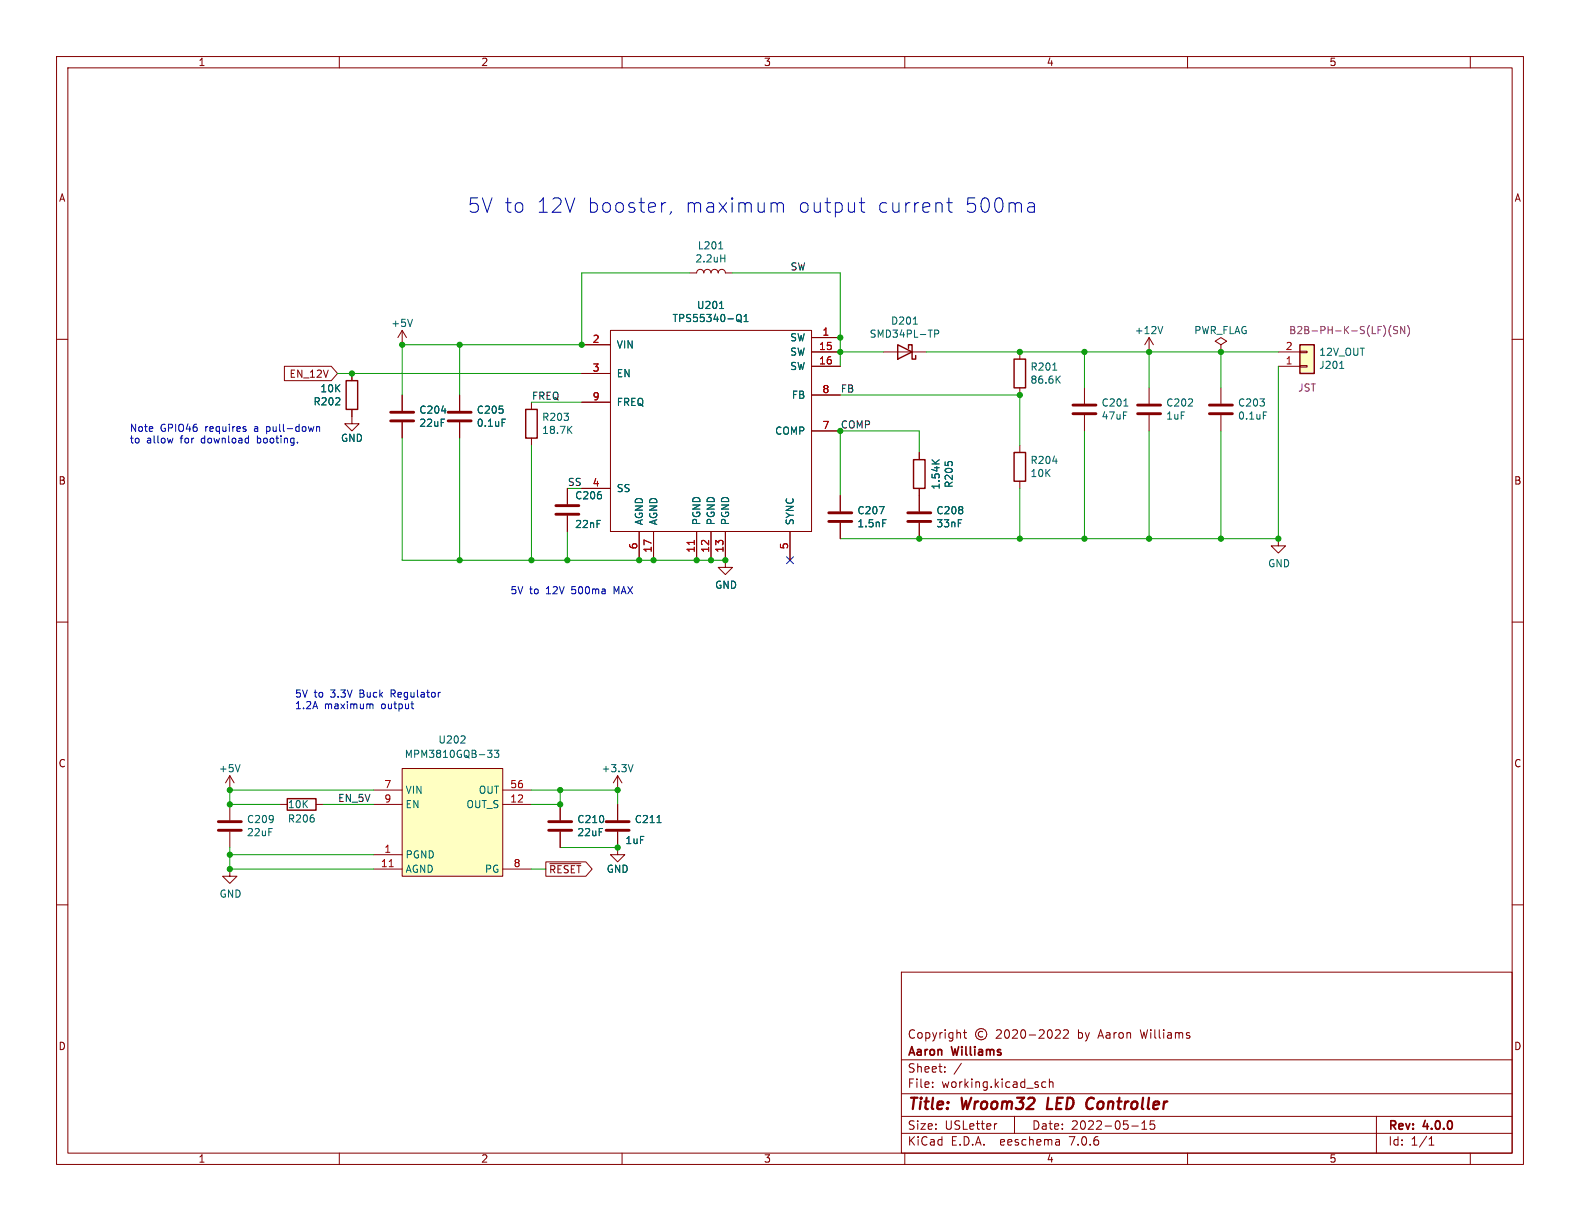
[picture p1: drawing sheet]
<svg xmlns="http://www.w3.org/2000/svg" width="279mm" height="216mm" viewBox="0 0 279 216" stroke-linecap="round" stroke-linejoin="round" font-family="sans-serif">
<g fill="none" stroke="#840000" stroke-width=".18">
<path d="M10 10h259.4v195.9h-259.4zM12 12h255.4v191.9h-255.4zM60 10v2M110 10v2M160 10v2M210 10v2M260 10v2M10 60h2M71.1 58.4v2.6M71.1 58.4l-.7 1.3M71.1 58.4l.8 1.3M107.9 58.4h35.6v35.6h-35.6z"/>
<path d="M121.9 48.3h1.3a.64 .64 0 0 1 .6-.7 .64 .64 0 0 1 .7 .7 .64 .64 0 0 1 .6-.7 .64 .64 0 0 1 .6 .7 .64 .64 0 0 1 .7-.7 .64 .64 0 0 1 .6 .7 .64 .64 0 0 1 .6-.7 .64 .64 0 0 1 .7 .7h1.2M143.5 59.7h5.1M203.2 59.7l-.8 1.3M203.2 59.7v2.5M203.2 59.7l.8 1.3M267.4 60h2M50.3 64.8h8.3l1.1 1.2-1.1 1.3h-8.3zM62.2 72.4v2.5h1.3l-1.3 1.3-1.2-1.3h1.2M62.2 66v1.3M71.1 69.9v2.7M71.1 74.7v2.8M81.3 69.9v2.7"/>
<path d="M81.3 74.7v2.8M94 71.1v1.3M94 77.5v1.2M102.9 61h5M102.9 66h5M102.9 71.1h5M143.5 64.8h5.1M143.5 62.2h5.1M143.5 76.2h5.1M143.5 69.9h5.1M156.2 62.2h7.6M180.3 62.2v1.3"/>
<path d="M180.3 68.6v1.3M180.3 78.7v1.3M191.8 68.6v2.8M191.8 73.4v2.8M203.2 68.6v2.8M203.2 73.4v2.8M215.9 61l1-.7-1-.6-1 .6 1 .7v1.2M215.9 62.2h.1M215.9 68.6v2.8M215.9 73.4v2.8M226.1 64.8h3.8M226.1 62.2h3.8"/>
<path d="M229.9 62.1h1.2v.3h-1.2zM229.9 64.6h1.2v.3h-1.2zM100.3 86.4v2.8M100.3 91.2v2.8M102.9 86.4h5M113 94v5.1M115.6 94v5.1M123.2 94v5.1M125.7 94v5.1M128.3 94v6.3h1.2l-1.2 1.3-1.3-1.3h1.3M139.7 94v5.1M148.6 87.6v2.8"/>
<path d="M148.6 92.5v2.8M162.6 80v1.3M162.6 86.4v4M162.6 92.5v2.8M180.3 85.1v1.3M226.1 95.3v1.2h1.2l-1.2 1.3-1.3-1.3h1.3M10 110h2M267.4 110h2M40.6 137.2l-.7 1.2M40.6 137.2v2.5M40.6 137.2l.8 1.2M66 139.7h5.1"/>
<path d="M71.1 135.9h17.8v19h-17.8zM88.9 139.7h5.1M109.2 137.2l-.7 1.2M109.2 137.2v2.5M109.2 137.2l.8 1.2M10 160h2M40.6 153.7v1.2h1.3l-1.3 1.3-1.2-1.3h1.2M40.6 142.2v2.8M40.6 147.1v2.8M49.5 142.2h1.3M55.9 142.2h1.2M66 142.2h5.1"/>
<path d="M66 151.1h5.1M66 153.7h5.1M88.9 142.2h5.1M88.9 153.7h5.1M96.5 152.4h7.1l1.1 1.3-1.1 1.2h-7.1zM97.2 152.7h5.5M99.1 142.2v2.8M99.1 147.1v2.8M109.2 147.1v4h1.3l-1.3 1.3-1.3-1.3h1.3M109.2 142.2v2.8M267.4 160h2M159.4 171.9h108v32h-108z"/>
<path d="M159.4 197.4h108M159.4 193.4h108M159.4 187.4h108M164.9 192.1v.2M164.9 191.4v.1M167.1 189.4v.2M167.1 188.7v.1M170 188l-1.3 1.9M170.4 182.6h.5M170.6 182.1v1.3l.3 .2M173.8 182.4a.52 .52 0 0 0-.8 .5 .52 .52 0 0 0 .8 .4M176.2 182.2l.6-.1 .2 .1 .1 .3-1 1.1h1"/>
<path d="M176.3 198.7l-.3 .1M177.8 182.2l.2-.1a.81 .81 0 0 1 .6 .6 .81 .81 0 0 1-.3 .8l-.2 .1a.81 .81 0 0 1-.3-1.4zM179.1 182.2l.5-.1 .3 .1v.3l-.9 1.1h.9M179.4 197.4v3M180.6 182.2l.3-.1a.81 .81 0 0 1 .5 .6 .81 .81 0 0 1-.3 .8l-.1 .1a.81 .81 0 0 1-.4-1.4zM182 183h1.1M183.8 182.2l.6-.1 .2 .1v.3l-.9 1.1h.9M184.9 191.4l-.4-.1-.3 .3v.4l.2 .2h.5M185.4 182.2l.2-.1a.81 .81 0 0 1 .6 .6 .81 .81 0 0 1-.3 .8l-.2 .1a.81 .81 0 0 1-.3-1.4zM185.6 191.4l.2-.1 .3 .1 .1 .9M185.6 190.8v1.5M186.6 182.2l.6-.1 .2 .1 .1 .3-.9 1.1h.9"/>
<path d="M188.1 182.2l.5-.1 .3 .1v.3l-.9 1.1h.9M200.1 199.1h1.2M201.9 199.7h.9M201.9 198.6l.5-.4v1.5M204.1 198.2h-.7v.7l.2-.1h.5l.1 .2-.1 .5-.2 .2-.5-.2M243.4 197.4v6.5M60 203.9v2M110 203.9v2M159.4 200.4h108M160 203.9v2M187.3 201.6l.1 .9M187.4 202.4l-.2 .1"/>
<path d="M187.4 201.8l-.2 .1M210 203.9v2M252.7 202.5h.9M252.7 201.4l.4-.4v1.5M260 203.9v2"/>
<circle cx="173.5" cy="182.9" r="1"/>
</g>
<path d="M185.4 194.1l-.3 2h1M193.1 194.1l-.5 .1M193.1 196l-.4 .1" fill="none" stroke="#840000" stroke-width=".4"/>
<g fill="none" stroke="#006464" stroke-width=".18">
<path d="M72.9 56.5l-.4 1.2M127.1 44h.7M127.2 54.6h.8M127.5 45.7h.7M128.2 45.1v1.2M130.3 56.7l.2 .2 .4-.1M130.3 55.8l.2-.2a.43 .43 0 0 1 .6 .4v.4l-.2 .4M130.5 56.6l.4 .2M130.9 56.8l.2 .2M131.6 56.9h.7M131.6 56l.3-.4v1.3M161.5 57.3h.7"/>
<path d="M165.3 59h.6l.1-.2-.1-.3-.6-.1v1.2M205.6 57.7l-.4 1.3M78.1 72.6h.8M88.8 74.1h.6M100.6 75.9l.5 .8M101.1 75.4l-.7 .7M186.2 65.5h.7M186.9 67l.6 .8M187.5 66.5l-.7 .7M198.7 71.8h.8M223.4 72.8h.6M236.9 65.1h.7"/>
<path d="M155.5 89.6h.8l-.5 1.3M156.1 91.9h.6M164.8 81.3l.7 .7M166.1 81.3l-.7 .6M186.2 81.5h.7M42.5 135.2l-.5 1.3M81.5 131.4h.7M82.2 130.2v.5M86.2 132.7h.8l-.4 .4 .3 .2 .1 .4-.2 .2h-.4M87.4 132.7h.8l-.4 .4 .3 .2v.5l-.1 .1-.6-.1M111.9 135.2l-.4 1.3M116.2 145.5h.7"/>
</g>
<path d="M61.2 67.3h2v5.1h-2zM93 72.4h2v5.1h-2zM158.7 61l2.6 1.2-2.6 1.3zM160.7 61.6v-.6h.6v2.5h.6v-.6M179.3 63.5h2.1v5.1h-2.1zM229.9 61h2.5v5h-2.5zM161.5 81.3h2.1v5.1h-2.1zM179.3 80h2.1v5.1h-2.1zM50.8 141.2h5.1v2.1h-5.1z" fill="none" stroke="#840000" stroke-width=".25"/>
<g fill="none" stroke="#840000" stroke-width=".51">
<path d="M69.1 74.4h4.1M69.1 72.9h4.1M79.2 74.4h4.1M79.2 72.9h4.1M189.7 73.2h4.1M189.7 71.6h4.1M201.2 73.2h4M201.2 71.6h4M213.9 73.2h4M213.9 71.6h4M98.3 90.9h4.1M98.3 89.4h4.1"/>
<path d="M146.6 92.2h4M146.6 90.7h4M160.5 92.2h4.1M160.5 90.7h4.1M38.6 146.8h4.1M38.6 145.3h4.1M97 146.8h4.1M97 145.3h4.1M107.2 146.8h4.1M107.2 145.3h4.1"/>
</g>
<g fill="#ffffc2" stroke="#ffffc2" stroke-width=".18">
<path d="M71.1 135.9h17.8v19h-17.8z"/>
<path d="M229.9 61h2.5v5h-2.5z"/>
</g>
<path d="M122.8 95.6v.7M68.8 153.3h.7" fill="none" stroke="#a90000" stroke-width=".18"/>
<path d="M246 57.5a1.46 1.46 0 0 0 0 2M247.1 57.8l-.4-.1-.3 .3 .1 .3 .6 .2v.4l-.2 .1-.5-.1M248.4 57.7v1.3l-.7-1.3v1.3M248.9 57.5a1.46 1.46 0 0 1 0 2" fill="none" stroke="#840084" stroke-width=".18"/>
<g fill="none" stroke="#0000c2" stroke-width=".18">
<path d="M117.7 35.8l-.5 .2M118.7 37.4l-.2 .5M137.1 35.8l.3 .4M137.4 36.2l.4-.4 .6 .2 .1 .2v1.3M137.4 36.2v1.3M152 35.8h.9M152.3 35v2.2l.1 .2 .5 .1M167.4 35.8h1M167.8 35v2.2l.1 .2 .5 .1M182.1 35.8h.5l.3 .4v1.3M182.9 37.4l-.8 .1M182.9 36.4l-.8 .2"/>
<path d="M30.6 77.5l-.3 .8M43.2 75.9h.3v.2l-.2 .2h-.2M43.2 75.4l.3 .1M56 75.6l.2-.2 .3 .1v.8M56 75.4v.9M65.5 124.5h.4l.1 .8M72.7 124.5h.5M72.9 125.3h.3M77.8 122.4h.1"/>
</g>
<g fill="none" stroke="#009600" stroke-width=".18">
<path d="M121.9 48.3h-19v12.7h-31.8v8.9M129.5 48.3h19.1v16.5M59.7 66h43.2M71.1 77.5v21.6h57.2M81.3 61v8.9M81.3 77.5v21.6M94 71.1h8.9M94 78.7v20.4M148.6 62.2h7.6M148.6 69.9h31.7v8.8M163.8 62.2h62.3M191.8 62.2v6.4"/>
<path d="M191.8 76.2v19.1M203.2 62.2v6.4M203.2 76.2v19.1M215.9 62.2v6.4M215.9 76.2v19.1M226.1 64.8v30.5h-77.5M100.3 94v5.1M162.6 80v-3.8h-14v11.4M180.3 86.4v8.9M66 139.7h-25.4v2.5h8.9M94 139.7h15.2v2.5M99.1 139.7v2.5h-5.1"/>
<path d="M40.6 149.9v3.8h25.4M40.6 151.1h25.4M57.1 142.2h8.9M94 153.7h2.5M99.1 149.9h10.1"/>
</g>
<path d="M139.1 98.5l1.2 1.2M140.3 98.5l-1.2 1.2" fill="none" stroke="#000084" stroke-width=".18"/>
<g fill="#009600" stroke="#009600" stroke-width=".18">
<circle cx="40.6" cy="151.1" r=".46"/>
<circle cx="40.6" cy="153.7" r=".46"/>
<circle cx="109.2" cy="139.7" r=".46"/>
<circle cx="40.6" cy="142.2" r=".46"/>
<circle cx="40.6" cy="139.7" r=".46"/>
<circle cx="109.2" cy="149.9" r=".46"/>
<circle cx="99.1" cy="139.7" r=".46"/>
<circle cx="99.1" cy="142.2" r=".46"/>
<circle cx="180.3" cy="69.9" r=".46"/>
<circle cx="180.3" cy="62.2" r=".46"/>
<circle cx="203.2" cy="95.3" r=".46"/>
<circle cx="215.9" cy="95.3" r=".46"/>
<circle cx="226.1" cy="95.3" r=".46"/>
<circle cx="180.3" cy="95.3" r=".46"/>
<circle cx="162.6" cy="95.3" r=".46"/>
<circle cx="191.8" cy="95.3" r=".46"/>
<circle cx="215.9" cy="62.2" r=".46"/>
<circle cx="203.2" cy="62.2" r=".46"/>
<circle cx="191.8" cy="62.2" r=".46"/>
<circle cx="125.7" cy="99.1" r=".46"/>
<circle cx="128.3" cy="99.1" r=".46"/>
<circle cx="148.6" cy="62.2" r=".46"/>
<circle cx="148.6" cy="59.7" r=".46"/>
<circle cx="148.6" cy="76.2" r=".46"/>
<circle cx="115.6" cy="99.1" r=".46"/>
<circle cx="123.2" cy="99.1" r=".46"/>
<circle cx="113" cy="99.1" r=".46"/>
<circle cx="100.3" cy="99.1" r=".46"/>
<circle cx="102.9" cy="61" r=".46"/>
<circle cx="81.3" cy="99.1" r=".46"/>
<circle cx="94" cy="99.1" r=".46"/>
<circle cx="81.3" cy="61" r=".46"/>
<circle cx="71.1" cy="61" r=".46"/>
<circle cx="62.2" cy="66" r=".46"/>
</g>
<g font-size="3.5" fill="#0000c2">
<text x="82.5" y="37.9">5V to</text>
<text x="94.7" y="37.9">12V</text>
<text x="103.6" y="37.9">booster,</text>
<text x="120.8" y="37.9">maximum</text>
<text x="140.7" y="37.9">output</text>
<text x="154.7" y="37.9">current</text>
<text x="170.1" y="37.9">500ma</text>
</g>
<g font-size="2.8" fill="#840000">
<text x="160.4" y="196.8">Title:</text>
<text x="170.1" y="196.8">Wroom32</text>
<text x="186" y="196.8">LED</text>
<text x="193.8" y="196.8">Controller</text>
</g>
<g font-size="2.1" fill="#840000">
<text x="160.4" y="183.9">Copyright</text>
<text x="190.7" y="183.9">by</text>
<text x="194.5" y="183.9">Aaron</text>
<text x="202.1" y="183.9">Williams</text>
<text x="160.4" y="189.9">Sheet:</text>
<text x="160.4" y="187.1">Aaron</text>
<text x="168.4" y="187.1">Williams</text>
<text x="160.4" y="192.6">File:</text>
<text x="166.5" y="192.6">working.kicad_sch</text>
<text x="160.4" y="202.8">KiCad</text>
<text x="160.4" y="200">Size:</text>
<text x="167.1" y="200">USLetter</text>
<text x="168.1" y="202.8">E.D.A.</text>
<text x="177" y="202.8">eeschema</text>
<text x="182.4" y="200">Date:</text>
<text x="189.4" y="202.8">7.0.6</text>
<text x="189.4" y="200">2022-05-15</text>
<text x="245.4" y="200.2">Rev:</text>
<text x="245.4" y="202.8">Id:</text>
<text x="249.5" y="202.8">1/1</text>
<text x="251.8" y="200.2">4.0.0</text>
</g>
<g font-size="1.8" fill="#840000">
<text x="35" y="11.9">1</text>
<text x="85" y="11.9">2</text>
<text x="135" y="11.9">3</text>
<text x="185" y="11.9">4</text>
<text x="235" y="11.9">5</text>
<text x="10.3" y="35.9">A</text>
<text x="267.7" y="35.9">A</text>
<text x="51.1" y="67">EN_12V</text>
<text x="10.3" y="85.9">B</text>
<text x="267.7" y="85.9">B</text>
<text x="10.3" y="135.9">C</text>
<text x="267.7" y="135.9">C</text>
<text x="97" y="154.6">~{RESET}</text>
<text x="10.3" y="185.9">D</text>
<text x="267.7" y="185.9">D</text>
<text x="35" y="205.8">1</text>
<text x="85" y="205.8">2</text>
<text x="135" y="205.8">3</text>
<text x="185" y="205.8">4</text>
<text x="235" y="205.8">5</text>
</g>
<g font-size="1.8" fill="#006464">
<text x="122.9" y="46.6">2.2uH</text>
<text x="123.3" y="44.3">L201</text>
<text x="69.1" y="58">+5V</text>
<text x="118.8" y="57.2">TPS55340-Q1</text>
<text x="123.1" y="54.8">U201</text>
<text x="153.7" y="59.9">SMD34PL-TP</text>
<text x="157.5" y="57.6">D201</text>
<text x="200.6" y="59.3">+12V</text>
<text x="211.1" y="59.3">PWR_FLAG</text>
<text x="109" y="61.8">VIN</text>
<text x="139.6" y="60.6">SW</text>
<text x="139.6" y="63.1">SW</text>
<text x="139.6" y="65.6">SW</text>
<text x="182.1" y="65.7">R201</text>
<text x="233.2" y="65.4">J201</text>
<text x="233.2" y="63.1">12V_OUT</text>
<text x="55.3" y="71.9">R202</text>
<text x="56.6" y="69.6">10K</text>
<text x="109" y="66.9">EN</text>
<text x="109" y="72">FREQ</text>
<text x="139.9" y="70.7">FB</text>
<text x="182.1" y="68">86.6K</text>
<text x="74.1" y="73.4">C204</text>
<text x="74.1" y="75.7">22uF</text>
<text x="84.2" y="73.4">C205</text>
<text x="84.2" y="75.7">0.1uF</text>
<text x="95.8" y="74.6">R203</text>
<text x="95.8" y="76.9">18.7K</text>
<text x="137" y="77.1">COMP</text>
<text x="194.7" y="72.1">C201</text>
<text x="194.7" y="74.4">47uF</text>
<text x="206.1" y="72.1">C202</text>
<text x="206.1" y="74.4">1uF</text>
<text x="218.8" y="72.1">C203</text>
<text x="218.8" y="74.4">0.1uF</text>
<text x="60.2" y="78.3">GND</text>
<text x="182.1" y="82.2">R204</text>
<text x="101.6" y="88.5">C206</text>
<text x="109" y="87.2">SS</text>
<text x="166.4" y="86.7" transform="rotate(-90 166.4 86.7)">1.54K</text>
<text x="168.7" y="86.4" transform="rotate(-90 168.7 86.4)">R205</text>
<text x="182.1" y="84.6">10K</text>
<text x="101.6" y="93.6">22nF</text>
<text x="113.9" y="93" transform="rotate(-90 113.9 93)">AGND</text>
<text x="116.4" y="93" transform="rotate(-90 116.4 93)">AGND</text>
<text x="124.1" y="93" transform="rotate(-90 124.1 93)">PGND</text>
<text x="126.6" y="93" transform="rotate(-90 126.6 93)">PGND</text>
<text x="129.1" y="93" transform="rotate(-90 129.1 93)">PGND</text>
<text x="140.6" y="93" transform="rotate(-90 140.6 93)">SYNC</text>
<text x="151.5" y="91.1">C207</text>
<text x="151.5" y="93.4">1.5nF</text>
<text x="165.5" y="91.1">C208</text>
<text x="165.5" y="93.4">33nF</text>
<text x="224.2" y="100.5">GND</text>
<text x="126.4" y="104.3">GND</text>
<text x="77.4" y="131.7">U202</text>
<text x="38.6" y="136.8">+5V</text>
<text x="71.5" y="134.2">MPM3810GQB-33</text>
<text x="106.3" y="136.8">+3.3V</text>
<text x="50.8" y="143.1">10K</text>
<text x="71.6" y="140.6">VIN</text>
<text x="71.6" y="143.1">EN</text>
<text x="82.4" y="143.1">OUT_S</text>
<text x="84.6" y="140.6">OUT</text>
<text x="43.6" y="145.7">C209</text>
<text x="43.6" y="148.1">22uF</text>
<text x="50.8" y="145.6">R206</text>
<text x="102" y="145.7">C210</text>
<text x="102" y="148.1">22uF</text>
<text x="110.5" y="149.5">1uF</text>
<text x="112.2" y="145.7">C211</text>
<text x="71.6" y="152">PGND</text>
<text x="71.6" y="154.5">AGND</text>
<text x="85.6" y="154.5">PG</text>
<text x="107.2" y="154.5">GND</text>
<text x="38.7" y="158.9">GND</text>
</g>
<g font-size="1.8" fill="#0f0f0f">
<text x="139.7" y="47.9">SW</text>
<text x="94" y="70.8">FREQ</text>
<text x="148.6" y="69.5">FB</text>
<text x="148.6" y="75.9">COMP</text>
<text x="59.7" y="141.9">EN_5V</text>
</g>
<g font-size="1.8" fill="#a90000">
<text x="145.3" y="59.4">1</text>
<text x="104.7" y="60.7">2</text>
<text x="104.7" y="65.8">3</text>
<text x="144.7" y="62">15</text>
<text x="144.7" y="64.5">16</text>
<text x="227.3" y="64.5">1</text>
<text x="227.3" y="62">2</text>
<text x="104.7" y="70.9">9</text>
<text x="145.3" y="69.6">8</text>
<text x="145.3" y="75.9">7</text>
<text x="104.7" y="86.1">4</text>
<text x="112.8" y="97.2" transform="rotate(-90 112.8 97.2)">6</text>
<text x="115.3" y="97.8" transform="rotate(-90 115.3 97.8)">17</text>
<text x="122.9" y="97.8" transform="rotate(-90 122.9 97.8)">11</text>
<text x="125.5" y="97.8" transform="rotate(-90 125.5 97.8)">12</text>
<text x="128" y="97.8" transform="rotate(-90 128 97.8)">13</text>
<text x="139.4" y="97.2" transform="rotate(-90 139.4 97.2)">5</text>
<text x="67.9" y="139.4">7</text>
<text x="67.9" y="142">9</text>
<text x="90.1" y="142">12</text>
<text x="90.1" y="139.4">56</text>
<text x="67.3" y="153.4">11</text>
<text x="67.9" y="150.9">1</text>
<text x="90.7" y="153.4">8</text>
</g>
<g font-size="1.8" fill="#840084">
<text x="227.9" y="59.3">B2B-PH-K-S(LF)(SN)</text>
<text x="229.5" y="69.4">JST</text>
</g>
<g font-size="1.8" fill="#0000c2">
<text x="22.9" y="76.4">Note</text>
<text x="28.3" y="76.4">GPIO46</text>
<text x="36.4" y="76.4">requires</text>
<text x="45.2" y="76.4">a</text>
<text x="47.6" y="76.4">pull-down</text>
<text x="22.9" y="78.5">to</text>
<text x="25.9" y="78.5">allow</text>
<text x="32" y="78.5">for</text>
<text x="35.9" y="78.5">download</text>
<text x="45.9" y="78.5">booting.</text>
<text x="90.2" y="105.2">5V</text>
<text x="93.6" y="105.2">to</text>
<text x="96.7" y="105.2">12V</text>
<text x="101.4" y="105.2">500ma</text>
<text x="109" y="105.2">MAX</text>
<text x="52.1" y="123.4">5V</text>
<text x="52.1" y="125.5">1.2A</text>
<text x="55.5" y="123.4">to</text>
<text x="57.4" y="125.5">maximum</text>
<text x="58.6" y="123.4">3.3V</text>
<text x="63.9" y="123.4">Buck</text>
<text x="67.5" y="125.5">output</text>
<text x="69.6" y="123.4">Regulator</text>
</g>
<text font-size="1.8" fill="#009600" x="100.3" y="86">SS</text>
</svg>
